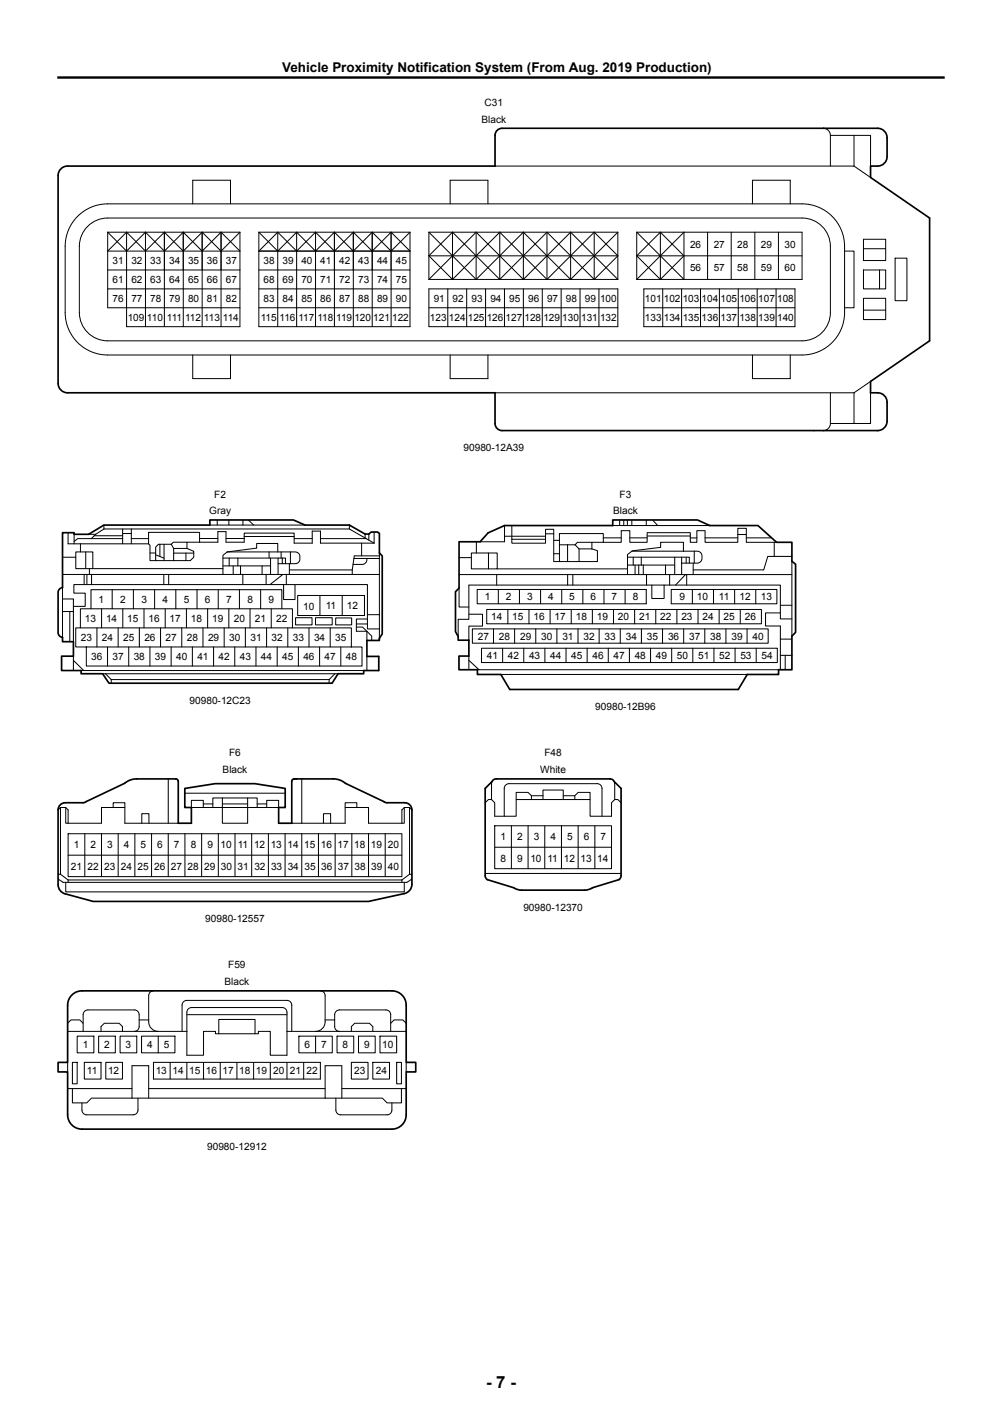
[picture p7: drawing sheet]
<svg xmlns="http://www.w3.org/2000/svg" width="210mm" height="297mm" viewBox="0 0 210 297" stroke-linecap="round" stroke-linejoin="round" font-family="sans-serif">
<g fill="none" stroke="#000" stroke-width=".21">
<path d="M103.7 34.8h75.3M172.6 26.9a1.48 1.48 0 0 1 1.4 1.5M174 28.4v6.4M174 28.4h8.5v6.4M179 28.4v6.4M179 34.8l3.4 2.4M16.3 45.3a8.9 8.9 0 0 1 6.3-2.6h145.5a8.9 8.9 0 0 1 8.9 8.9v13.9a8.9 8.9 0 0 1-8.9 8.9h-145.5a8.9 8.9 0 0 1-8.9-8.9v-13.9a8.9 8.9 0 0 1 2.6-6.3zM18.4 47.4a5.9 5.9 0 0 1 4.2-1.7h145.5a5.9 5.9 0 0 1 5.9 5.9v13.9a5.9 5.9 0 0 1-5.9 5.9h-145.5a5.9 5.9 0 0 1-6-5.9v-13.9a5.9 5.9 0 0 1 1.8-4.2zM22.6 48.7v15.8h27.7M22.6 56.6h27.7M22.6 48.7h27.7M26.5 48.7v19.8h23.8v-19.8"/>
<path d="M26.5 48.7l-3.9 3.9h27.7l-4-3.9M30.5 48.7v19.8M30.5 48.7l3.9 3.9 4-3.9M30.5 48.7l-4 3.9-3.9-3.9M34.4 48.7v19.8M34.4 48.7l-3.9 3.9-4-3.9M38.4 48.7v19.8M40.4 42.7v-4.9h7.9v4.9M42.4 48.7v19.8M42.4 48.7l-4 3.9-4-3.9M46.3 48.7v19.8M46.3 48.7l-3.9 3.9-4-3.9"/>
<path d="M50.3 48.7l-4 3.9-3.9-3.9M54.2 48.7v19.8h31.7v-19.8M54.2 56.6h31.7M54.2 48.7h31.7M58.2 48.7l-4 3.9h31.7l-3.9-3.9M58.2 48.7v19.8M62.2 48.7v19.8M62.2 48.7l-4 3.9-4-3.9M66.1 48.7v19.8M66.1 48.7l-3.9 3.9-4-3.9M70.1 48.7v19.8M70.1 48.7l-4 3.9-3.9-3.9"/>
<path d="M74 48.7v19.8M74 48.7l-3.9 3.9-4-3.9M78 48.7v19.8M78 48.7l-4 3.9-3.9-3.9M82 48.7v19.8M82 48.7l-4 3.9-4-3.9M85.9 48.7l-3.9 3.9-4-3.9M89.9 48.7h39.6M89.9 58.6h39.6M89.9 53.6h39.6M89.9 48.7v9.9M89.9 48.7l9.9 9.9"/>
<path d="M89.9 53.6l4.9 5M94.3 42.7v-4.9h8v4.9M94.8 48.7v9.9M94.8 48.7l-4.9 4.9M94.8 48.7l9.9 9.9M99.8 48.7v9.9M99.8 48.7l-9.9 9.9M99.8 48.7l9.9 9.9M104.7 48.7v9.9M104.7 48.7l-9.9 9.9M104.7 48.7l9.9 9.9M109.7 48.7v9.9"/>
<path d="M109.7 48.7l-9.9 9.9M109.7 48.7l9.9 9.9M114.6 48.7v9.9M114.6 48.7l-9.9 9.9M114.6 48.7l9.9 9.9M119.6 48.7v9.9M119.6 48.7l-9.9 9.9M119.6 48.7l9.9 9.9M124.5 48.7v9.9M124.5 48.7l-9.9 9.9M124.5 48.7l5 4.9M129.5 48.7v9.9"/>
<path d="M129.5 48.7l-9.9 9.9M129.5 53.6l-5 5M133.4 48.7h34.7v9.9h-34.7M133.4 53.6h34.7M133.4 48.7l9.9 9.9v-9.9l-9.9 9.9M133.4 48.7v9.9M133.4 53.6l5 5M138.4 48.7v9.9M138.4 48.7l-5 4.9M138.4 48.7l4.9 4.9-4.9 5M148.3 48.7v9.9M153.2 48.7v9.9"/>
<path d="M157.7 42.7v-4.9h7.9v4.9M158.2 48.7v9.9M163.1 48.7v9.9M177 52.6h2v11.9h-2M181 56.6h4.6v3.9h-4.6zM181 52.1h4.6M181 50.2h4.6v4.4h-4.6zM184.3 56.6v3.9M187.6 54.1h2.5v8.9h-2.5zM22.6 60.5h27.7M40.4 74.4v5h7.9v-5M54.2 64.5h31.7"/>
<path d="M54.2 60.5h31.7M89.9 60.5h39.6v8h-39.6zM89.9 64.5h39.6M93.8 60.5v8M94.3 74.4v5h8v-5M97.8 60.5v8M101.8 60.5v8M105.7 60.5v8M109.7 60.5v8M113.6 60.5v8M117.6 60.5v8M121.6 60.5v8"/>
<path d="M125.5 60.5v8M134.9 60.5h31.7v8h-31.7zM134.9 64.5h31.7M138.9 60.5v8M142.9 60.5v8M146.8 60.5v8M150.8 60.5v8M154.7 60.5v8M157.7 74.4v5h7.9v-5M158.7 60.5v8M162.7 60.5v8M181 62.5h4.6v4.5h-4.6z"/>
<path d="M181 65h4.6M182.5 79.9l-3.5 2.4M103.7 82.3h75.3M174 88.8a1.48 1.48 0 0 1-1.4 1.4M174 82.3v6.5M179 82.3v6.5M182.5 82.3v6.5h-8.5M13.1 116.8h2.8M15.5 112v2M15.9 115.7h3.6v3.5h-3.6zM16.9 114v1.7M18 115.7v3.5"/>
<path d="M18.6 112h1.4M18.7 119.2v1.2M19.5 119.2h27.2M19.7 112.3h6M20 112l-.9 .9M21.8 110.9h51.4M21.8 110.1v.8M21.8 110.9l-1.8 1.1M25.7 112.9h-9.4l-.8 .6M25.7 110.9v3.1h-11.4v-2.3M25.7 114h5.4M25.7 111.8h1.8"/>
<path d="M27.5 110.9v3.1M27.5 112.9h3.6M31.1 114l.3 .3v3.2h8.5l.7-.7v-1.2l-1.4-.6M31.4 115.9h1.2M32.6 116.3l1.8 .7M33.5 114.1v2.5M34.4 114.1v3.4M35.9 114.1h-2.7l-.6 .6v2.8M35.9 114.1l.5 .9M36.4 115h2.8M36.4 115v2.5M36.4 115.9h4.2"/>
<path d="M39 115.9v1.6M39.2 113.6v1.4M41.8 113.6v-2h-10.7v2.4M41.8 112.9h3.9M44 110.1h19.9M45.5 109v1.1M46.7 117h13.1v1.1M46.7 118.6h10M47.4 112.9h3.8M47.6 115.7h14.2a1.25 1.25 0 0 1 1.1 1.2 1.25 1.25 0 0 1-1.1 1.2h-3.5M47.6 115.7l-.9 .7v4M47.6 115.7l6.2-.8v-1h4.4v1.8"/>
<path d="M48 109v1.1M48 117v1.6M48.9 118.6v1.8M49.9 117v1.6M50.4 118.6v1.8M50.9 109v1.1M51.2 112.4h10.4M52 109l1.2 1.1M54.9 118.6v1.8M56.4 115.7v1.3M56.7 117v3.4M58.3 117v3.4"/>
<path d="M58.9 115.7v1.3M59.2 117v1.1M60.6 118.1v2.3M60.6 119.5h13.2M60.9 115.7v2.4M61.6 112.9h3.8M67.2 112.9h9.5M73.2 110.1v.8M73.2 110.9l5.2 2.9M73.8 119.5v.9M74.2 117.1h5.3M75.8 113.8v2.7"/>
<path d="M76.5 111.9v.9M76.9 117.1a1.05 1.05 0 0 1-1 1.2h-1.9M77.3 111.9v1.3M78.4 113.8h-11.2v-2.5h-1.8v2.5h-3.8v-2.1h-10.4v1.9h-3.8v-2.2h-1.7v2.2h-9.4l-.4 .5M78.4 111.5v2.3M79.5 116.5h-5.2l-.5 3M79.5 115.9v17.9M96.2 116.9h2.6M98.8 115.9h5.4v3.3h-5.4zM99.8 113.6v2.3M102.4 115.9v3.3M104.2 119.2h27.3"/>
<path d="M105.7 110.2v3.4h-5.1M105.7 112.4h8.6M107.3 110.2v3.7h7v-3h1.8v6.8h9.1v-2.3l-1.2-.4M107.3 113h7M114.3 111.9h1.8M116.1 113.3h1.1M116.1 116.1h1.1M117.2 114.2h3.3M119 114.2v3.5M120.5 114.2l.9 .8M121.4 115v2.7M121.4 115h2.6"/>
<path d="M124 113.7v1.3M126.4 113.7v-1.9h-9.2v5.9M126.4 112.7h3.8M128.4 110.2h20.3M129.9 109v1.2M130.7 109v1.2M131.5 109v1.2M131.5 118.4h9.9M131.5 116.8h13v1.2M132 112.7h3.6M132.4 115.5h10.8M132.4 109v1.2"/>
<path d="M132.7 116.8v1.6M133.1 118.4v2M133.9 118.4v2M134.4 116.8v1.6M134.8 118.4v2M135.4 109v1.2M135.6 112.3h9.1M136.8 109l1 1.2M139.5 118.4v2M141.4 116.8v3.6M142.9 116.8v3.6M143.2 115.5h2.9a1.28 1.28 0 0 1 1 1.3 1.28 1.28 0 0 1-1 1.2h-3.2"/>
<path d="M143.2 115.5v-1.8h-4.7v1l-6 .8-1 .7v4.2M143.8 116.8v1.2M144.7 112.7h1.3M145.3 118v2.4M145.5 115.5v2.5M147.8 112.7h6.8M154.6 112h1.8M156.4 112.7h5.3M162.3 113.7v2.9M162.8 113.7h-6.4v-3h-1.8v3h-6.8v-2.5h-1.8v2.5h-1.3v-2.1h-9.1v2.1h-3.6v-2.5h-1.8v2.5h-9.2l-.5 .5M166 117.7v15.6M166 116.6h-5.1l-.8 2.8h-14.8"/>
<path d="M13.1 125.5h2.3v9M13.1 123.2v10.4M13.1 128.2h2.3M13.1 120.4h66.4M14.6 128.2v6.3M15.4 127.1h2.5v-2.8h-2.4v-1.8h61.5v9.3h2.5M15.4 137.5v3M15.4 138.4l2.1 2.1M17.6 120.4v2.1M18.1 135.6v4h57.8v-4h-60v-4h57.7v4M18.2 120.4v2.1M19.1 127.6v-4h40v4"/>
<path d="M19.2 120.4v2.1M20.3 131.6v4M21.3 127.6v4M22.5 135.6v4M23.5 123.6v4M24.8 131.6v4M25.7 127.6v4M27 135.6v4M28 123.6v4M29.2 131.6v4M30.2 127.6v4M31.4 135.6v4"/>
<path d="M32.4 123.6v4M33.6 131.6v4M34.3 120.4v2.1M34.6 127.6v4M35.4 120.4v2.1M35.9 135.6v4M36.8 123.6v4M38.1 131.6v4M39.1 127.6v4M40.3 135.6v4M41.3 123.6v4M42.5 131.6v4"/>
<path d="M43.5 127.6v4M44.8 135.6v4M45.7 123.6v4M47 131.6v4M48 127.6v4M49.2 135.6v4M50.2 123.6v4M50.9 120.4v2.1M51.4 131.6v4M52.4 127.6v4M53.6 135.6v4M54.6 123.6v4"/>
<path d="M55.8 120.4v2.1M55.9 131.6v4M56.8 127.6v4M58.1 135.6v4M59.3 120.4l-2.7 2.1M59.4 122.5v3.2h2.4v-3.2M60 120.4v2.1M60.3 131.6v4M61.3 131.6v-4h-44.5v4M62 129.5h3.4v1.5h-3.4zM62.4 124.8h14v4.2h-14zM62.5 135.6v4"/>
<path d="M64.8 131.6v4M66.1 129.5h3.5v1.5h-3.5zM67 135.6v4M67.1 124.8v4.2M69.2 131.6v4M70.4 129.5h3.3v1.5h-3.3zM71.4 135.6v4M71.7 124.8v4.2M74.7 131.4h1.3l1.9 1.9v.9M74.7 130.8h2.3M76.9 137.6v2.9M77 129.7h-2.3v2.6h2.2v1.9"/>
<path d="M77 128.8h2.5M96.2 123.3v3.9h2.1M96.2 120.4h69.8M98.3 128.7h2.8v2.5h-2.8v3M98.3 138.4l2.1 2M98.3 137.5v2.9M99 131.8h62v3h-62zM100 123.6h35.4v3h-35.4zM100.9 135.9h62v3h-62zM102 127.7h57.6v3h-57.6zM103.4 131.8v3M104.1 120.4v2.2"/>
<path d="M104.4 123.6v3M105.3 135.9v3M106.4 127.7v3M107.9 131.8v3M108.9 123.6v3M109.8 135.9v3M110.9 127.7v3M112.3 131.8v3M113.3 123.6v3M114.2 135.9v3M115.3 127.7v3M116.7 131.8v3"/>
<path d="M117.7 123.6v3M118.6 135.9v3M119 120.4v2.2M119.7 127.7v3M120.1 120.4v2.2M121.1 131.8v3M122.2 123.6v3M123.1 135.9v3M124.1 127.7v3M125.6 131.8v3M126.6 123.6v3M127.5 135.9v3"/>
<path d="M128.6 127.7v3M130 131.8v3M131 123.6v3M131.9 135.9v3M133 127.7v3M134.4 131.8v3M135.5 120.4v2.2M136.3 135.9v3M136.6 122.6v2.8h2.6v-2.8M137.4 127.7v3M138.9 131.8v3M140.3 120.4v2.2"/>
<path d="M140.7 123.6h22.1v3h-22.1zM140.8 135.9v3M141.9 127.7v3M143.3 131.8v3M143.7 120.4l-2.1 2.2M143.9 120.4v2.2M145.1 123.6v3M145.2 135.9v3M146.3 127.7v3M147.7 131.8v3M149.5 123.6v3M149.6 135.9v3"/>
<path d="M150.7 127.7v3M152.1 131.8v3M154 123.6v3M154.1 135.9v3M155.1 127.7v3M156.6 131.8v3M158.4 123.6v3M158.5 135.9v3M163.5 128.5h-3.1v2.7h3.1v9.2M163.5 126.9h2.5M163.5 134h2.5M163.5 137.4h2.5"/>
<path d="M164.6 137.4v3M166 129.7h-2.5v-7.1h-65.2v7.2h-2.3v3.6M17 140.5h59.2M21.5 141.2h49.3M22.1 141.2l1.2 1.2M23.3 142.4h45.7M23.3 142.4v.8M69 142.4v.8M70.2 141.2l-1.2 1.2M100.1 140.4h63.1M105 141.4h51.6M12.2 169.8l.5-.5h1.1l.5 .5v2.7"/>
<path d="M12.7 169.3v13.9M13.8 169.3v3.2h.5M14.3 174.7h69.9v9h-69.9zM14.3 172.5h7v-3.2h4.9v3.2h11.2M14.3 179.2h69.9M17.8 174.7v9M21.3 174.7v9M23.7 169.3v-1h2.5v1M24.8 174.7v9M28.3 174.7v9M29.7 172.5v-2h1.5v2M31.8 174.7v9"/>
<path d="M35.3 163.3v9.2M35.3 174.7v9M38.7 166.3h21.1M38.8 174.7v9M42.3 174.7v9M42.6 169.3v-1.5h-2.5v1.5h18.3v-1.5h-2.5v1.5M42.6 168.5h2M44.6 169.3v-2h9.3v2M45.8 174.7v9M46.6 167.3v5.2h5.3v-5.2M46.6 168.5h5.3M49.3 174.7v9"/>
<path d="M52.8 174.7v9M53.9 168.5h2M56.2 174.7v9M59.7 174.7v9M61.1 172.5h11.2v-3.2h4.9v3.2h7M63.2 163.3v9.2M63.2 174.7v9M66.7 174.7v9M67.8 172.5v-2h1.5v2M70.2 174.7v9M72.3 169.3v-1h2.5v1M73.7 174.7v9"/>
<path d="M77.2 174.7v9M80.7 174.7v9M84.7 169.3v3.2h-.5M85.8 169.3v13.9M86.3 169.8l-.5-.5h-1.1l-.5 .5v2.7M101.7 168.3l.6-.7h.7l.7 .7v2.8h4.5v-3.5h15.5v3.5h4.5v-2.8l.6-.7h.7l.7 .7M103.1 163.8l-.1 3.8M103.7 173.1h24.5v9h-24.5zM103.7 177.6h24.5M105.7 171.1v-5.8a1 1 0 0 1 1-1h18.5a1 1 0 0 1 1 1v5.8M107.2 173.1v9M110.7 173.1v9"/>
<path d="M111.4 167.6v-.8l-.7-.7h-2.5v1.5M111.4 166.8h2.4M113.8 167.6v-2h4.2v2M114.2 173.1v9M117.7 173.1v9M118 166.8h2.5M120.5 167.6v-.8l.7-.7h2.5v1.5M121.2 173.1v9M124.7 173.1v9M128.7 163.8l.1 3.8M12.2 184.2l1 .7h72.1l1-.7M12.2 183.2h.5"/>
<path d="M12.7 183.2l1.6 1.2M13.8 184.9v2h70.9v-2M14.3 184.4v.5M14.3 184.4h69.9M84.2 184.4v.5M85.8 183.2h.5M85.8 183.2l-1.6 1.2M101.7 183.1h28.5M14.2 214.5l.7-.7h1.8l.7 .7v1.7M14.2 216.2h25M16.2 217.2h3.5v3.5h-3.5zM17.4 214.5v-1.8a1 1 0 0 1 1-1h9.8a1 1 0 0 1 1 1v2.5a1 1 0 0 1-1 1"/>
<path d="M20.7 217.2h3.5v3.5h-3.5zM21.2 216.2v-1l.7-.7h3.1l.7 .7v1M25.2 217.2h3.5v3.5h-3.5zM29.2 213.8h2M29.7 217.2h7v3.5h-7zM32.2 207.7a1 1 0 0 0-1 1v5.5a2 2 0 0 0 2 2M33.2 217.2v3.5M38.2 216.2v-5.5a1 1 0 0 1 1-1h20.9a1 1 0 0 1 1 1v5.5M39.2 212.7h20.9M39.5 211.5l.7-.3h18.9a1 1 0 0 1 1 1v9h-3.5v-5h-2.5v.5h-8.9v-.5h-2.5v5h-3.5v-9zM45.9 216.7v-3h7.6v3M60.1 216.2h25"/>
<path d="M62.6 217.2h7v3.5h-7zM66.1 217.2v3.5M67.1 207.7a1 1 0 0 1 1 1v5.5a2 2 0 0 1-2 2M68.1 213.8h2M70.6 217.2h3.5v3.5h-3.5zM73.6 216.2v-1l.7-.7h3.1l.7 .7v1M75.1 217.2h3.5v3.5h-3.5zM79.6 217.2h3.5v3.5h-3.5zM81.9 214.5v-1.8a1 1 0 0 0-1-1h-9.8a1 1 0 0 0-1 1v2.5a1 1 0 0 0 1 1M85.1 214.5l-.7-.7h-1.8l-.7 .7v1.7M14.2 222.7v2M14.2 228.2h13.5"/>
<path d="M15.2 222.7h1v4.5h-1zM15.2 228.2v3h3l1-1h8.5M17.7 222.7h3.5v3.5h-3.5zM22.2 222.7h3.5v3.5h-3.5zM27.7 230.2v-6.8h3.5v6.8M27.7 230.2h40.4M28.9 230.2v2.5a1 1 0 0 1-1 1h-9.7a1 1 0 0 1-1-1v-1.5M31.2 228.2h36.9M32.2 222.7h34.9v3.5h-34.9zM35.7 222.7v3.5M39.2 222.7v3.5M42.7 222.7v3.5"/>
<path d="M46.2 222.7v3.5M49.7 222.7v3.5M53.2 222.7v3.5M56.6 222.7v3.5M60.1 222.7v3.5M63.6 222.7v3.5M68.1 230.2v-6.8h3.5v6.8M70.4 230.2v2.5a1 1 0 0 0 1 1h9.7a1 1 0 0 0 1-1v-1.5M71.6 228.2h13.5M73.6 222.7h3.5v3.5h-3.5zM78.1 222.7h3.5v3.5h-3.5zM83.1 222.7h1v4.5h-1z"/>
<path d="M84.1 228.2v3h-3l-1-1h-12M85.1 222.7v2"/>
</g>
<path d="M12.8 35.4l.8-.5 .6-.1h89.5v-6.4a1.48 1.48 0 0 1 1.5-1.5h78.7a1.98 1.98 0 0 1 2 2v1.9a3.6 3.6 0 0 1-.6 3.4 3.1 3.1 0 0 1-2.8 .6l-.1 2.4 12.4 8.5v25.7l-12.3 8.5v2.4a2.87 2.87 0 0 1 3.1 1l.3 1v2a3.6 3.6 0 0 1-.6 3.4l-.8 .5h-.6h-78.7a1.48 1.48 0 0 1-1.5-1.4v-6.5h-89.5a1.98 1.98 0 0 1-2-2v-43.5v-.5zM13.1 111.7h2.4v.3h3.1l3.2-1.9h22.2v-1.1h17.5l2.4 1.1h9.3l3.3 1.8h.8l.5-.4h1.3l.4 .3v4.1l.6 .6v16.4l-.6 .9v.4h-2.6v3.4h2.5v2.9h-3.2v.7h-5.4l-1.2 2h-46.8l-1.3-2h-4.5v-.7h-4.1v-3h2.5v-3h-2.3v-.9a1 1 0 0 1-.9-1v-8.4a1 1 0 0 1 .9-1zM96.2 113.6h4.4l1.7-1.9 3.4-1.5h22.7v-1.2h17.8l2.5 1.2h10.2l3.9 3.5h3.2v4l.7 .6v14.3l-.7 .7v7.1h-2.8v1h-6.6l-1.9 3.1h-47.9l-1.8-3.1h-4.9v-1h-3.9v-2.9h2.1v-3.3h-2.3v-.8l-.5-1v-8.4l.7-.7zM12.8 168.5l.9-.2 3.9-.1 8.5-4 .8-.5 .8-.3 1-.1h8.2l.4 .2 .1 9h2.7v-3.2h-1.4v-4l6.4-1h8.3l6.4 1v4h-1.4v3.2h2.7v-8.7l.1-.3 .4-.2 9.2 .1 10.1 4.8 3.9 .1a1.5 1.5 0 0 1 1.5 1.5v15.5a1.98 1.98 0 0 1-1.5 2l-7.6 1.6h-57.7l-5.8-1.6a1.97 1.97 0 0 1-1.5-1.9v-15.6l.1-.5zM103.3 163.6l.7-.3h23.8a.98 .98 0 0 1 .9 .5l1.5 1.5v18.2l-.3 .7-7 2.4h-13.6l-1-.2-.6-.3-5.6-1.7-.4-.6v-18.5zM14.8 208.8a2.99 2.99 0 0 1 2.4-1.1h64.9a3 3 0 0 1 3 3v12h2v2h-2v9a3 3 0 0 1-3 3h-64.9a3 3 0 0 1-3-3v-9h-2v-2h2v-12l.1-.7z" fill="none" stroke="#000" stroke-width=".35"/>
<path d="M12 16.3h186" fill="none" stroke="#000" stroke-width=".5"/>
<text font-size="3.5" x="101.9" y="290.9">- 7 -</text>
<text font-size="2.8" x="59.1" y="15.1">Vehicle Proximity Notification System (From Aug. 2019 Production)</text>
<g font-size="2.1">
<text x="101.6" y="22.2">C31</text>
<text x="100.9" y="25.7">Black</text>
<text x="144.6" y="51.9">26</text>
<text x="149.6" y="51.9">27</text>
<text x="154.5" y="51.9">28</text>
<text x="159.5" y="51.9">29</text>
<text x="164.4" y="51.9">30</text>
<text x="23.6" y="55.3">31</text>
<text x="23.6" y="59.3">61</text>
<text x="27.5" y="55.3">32</text>
<text x="27.5" y="59.3">62</text>
<text x="31.5" y="55.3">33</text>
<text x="31.5" y="59.3">63</text>
<text x="35.5" y="55.3">34</text>
<text x="35.5" y="59.3">64</text>
<text x="39.4" y="55.3">35</text>
<text x="39.4" y="59.3">65</text>
<text x="43.4" y="55.3">36</text>
<text x="43.4" y="59.3">66</text>
<text x="47.3" y="59.3">67</text>
<text x="47.3" y="55.3">37</text>
<text x="55.3" y="59.3">68</text>
<text x="55.3" y="55.3">38</text>
<text x="59.2" y="59.3">69</text>
<text x="59.2" y="55.3">39</text>
<text x="63.2" y="59.3">70</text>
<text x="63.2" y="55.3">40</text>
<text x="67.1" y="59.3">71</text>
<text x="67.1" y="55.3">41</text>
<text x="71.1" y="59.3">72</text>
<text x="71.1" y="55.3">42</text>
<text x="75.1" y="59.3">73</text>
<text x="75.1" y="55.3">43</text>
<text x="79" y="59.3">74</text>
<text x="79" y="55.3">44</text>
<text x="83" y="59.3">75</text>
<text x="83" y="55.3">45</text>
<text x="144.6" y="56.9">56</text>
<text x="149.6" y="56.9">57</text>
<text x="154.5" y="56.9">58</text>
<text x="159.5" y="56.9">59</text>
<text x="164.4" y="56.9">60</text>
<text x="23.6" y="63.2">76</text>
<text x="27.5" y="63.2">77</text>
<text x="31.5" y="63.2">78</text>
<text x="35.5" y="63.2">79</text>
<text x="39.4" y="63.2">80</text>
<text x="43.4" y="63.2">81</text>
<text x="47.3" y="63.2">82</text>
<text x="55.3" y="63.2">83</text>
<text x="59.2" y="63.2">84</text>
<text x="63.2" y="63.2">85</text>
<text x="67.1" y="63.2">86</text>
<text x="71.1" y="63.2">87</text>
<text x="75.1" y="63.2">88</text>
<text x="79" y="63.2">89</text>
<text x="83" y="63.2">90</text>
<text x="90.9" y="63.2">91</text>
<text x="94.9" y="63.2">92</text>
<text x="98.8" y="63.2">93</text>
<text x="102.8" y="63.2">94</text>
<text x="106.7" y="63.2">95</text>
<text x="110.7" y="63.2">96</text>
<text x="114.7" y="63.2">97</text>
<text x="118.6" y="63.2">98</text>
<text x="122.6" y="63.2">99</text>
<text x="125.8" y="63.2">100</text>
<text x="135.2" y="63.2">101</text>
<text x="139.1" y="63.2">102</text>
<text x="143.1" y="63.2">103</text>
<text x="147" y="63.2">104</text>
<text x="151" y="63.2">105</text>
<text x="155" y="63.2">106</text>
<text x="158.9" y="63.2">107</text>
<text x="162.9" y="63.2">108</text>
<text x="26.8" y="67.2">109</text>
<text x="30.8" y="67.2">110</text>
<text x="35" y="67.2">111</text>
<text x="38.8" y="67.2">112</text>
<text x="42.8" y="67.2">113</text>
<text x="46.7" y="67.2">114</text>
<text x="54.6" y="67.2">115</text>
<text x="58.6" y="67.2">116</text>
<text x="62.6" y="67.2">117</text>
<text x="66.5" y="67.2">118</text>
<text x="70.5" y="67.2">119</text>
<text x="74.3" y="67.2">120</text>
<text x="78.2" y="67.2">121</text>
<text x="82.2" y="67.2">122</text>
<text x="90.1" y="67.2">123</text>
<text x="94.1" y="67.2">124</text>
<text x="98" y="67.2">125</text>
<text x="102" y="67.2">126</text>
<text x="106" y="67.2">127</text>
<text x="109.9" y="67.2">128</text>
<text x="113.9" y="67.2">129</text>
<text x="117.8" y="67.2">130</text>
<text x="121.8" y="67.2">131</text>
<text x="125.8" y="67.2">132</text>
<text x="135.2" y="67.2">133</text>
<text x="139.1" y="67.2">134</text>
<text x="143.1" y="67.2">135</text>
<text x="147" y="67.2">136</text>
<text x="151" y="67.2">137</text>
<text x="155" y="67.2">138</text>
<text x="158.9" y="67.2">139</text>
<text x="162.9" y="67.2">140</text>
<text x="97.1" y="94.6">90980-12A39</text>
<text x="43.8" y="107.8">Gray</text>
<text x="44.9" y="104.3">F2</text>
<text x="128.5" y="107.8">Black</text>
<text x="129.9" y="104.3">F3</text>
<text x="101.6" y="125.8">1</text>
<text x="106" y="125.8">2</text>
<text x="110.5" y="125.8">3</text>
<text x="114.9" y="125.8">4</text>
<text x="119.3" y="125.8">5</text>
<text x="123.7" y="125.8">6</text>
<text x="128.2" y="125.8">7</text>
<text x="132.6" y="125.8">8</text>
<text x="142.4" y="125.8">9</text>
<text x="146.1" y="125.8">10</text>
<text x="150.7" y="125.8">11</text>
<text x="155" y="125.8">12</text>
<text x="159.4" y="125.8">13</text>
<text x="17.8" y="130.3">13</text>
<text x="20.6" y="126.4">1</text>
<text x="22.2" y="130.3">14</text>
<text x="25.2" y="126.4">2</text>
<text x="26.7" y="130.3">15</text>
<text x="29.6" y="126.4">3</text>
<text x="31.1" y="130.3">16</text>
<text x="34.1" y="126.4">4</text>
<text x="35.6" y="130.3">17</text>
<text x="38.5" y="126.4">5</text>
<text x="40" y="130.3">18</text>
<text x="43" y="126.4">6</text>
<text x="44.4" y="130.3">19</text>
<text x="47.4" y="126.4">7</text>
<text x="49" y="130.3">20</text>
<text x="51.8" y="126.4">8</text>
<text x="53.4" y="130.3">21</text>
<text x="56.3" y="126.4">9</text>
<text x="57.9" y="130.3">22</text>
<text x="63.5" y="127.8">10</text>
<text x="68.3" y="127.7">11</text>
<text x="72.7" y="127.6">12</text>
<text x="102.9" y="130">14</text>
<text x="107.4" y="130">15</text>
<text x="111.8" y="130">16</text>
<text x="116.2" y="130">17</text>
<text x="120.7" y="130">18</text>
<text x="125.1" y="130">19</text>
<text x="129.5" y="130">20</text>
<text x="133.9" y="130">21</text>
<text x="138.4" y="130">22</text>
<text x="142.8" y="130">23</text>
<text x="147.2" y="130">24</text>
<text x="151.7" y="130">25</text>
<text x="156.1" y="130">26</text>
<text x="16.9" y="134.4">23</text>
<text x="21.4" y="134.4">24</text>
<text x="25.8" y="134.4">25</text>
<text x="30.3" y="134.4">26</text>
<text x="34.7" y="134.4">27</text>
<text x="39.1" y="134.4">28</text>
<text x="43.6" y="134.4">29</text>
<text x="48" y="134.4">30</text>
<text x="52.5" y="134.4">31</text>
<text x="56.9" y="134.4">32</text>
<text x="61.4" y="134.4">33</text>
<text x="65.8" y="134.4">34</text>
<text x="70.3" y="134.4">35</text>
<text x="100.1" y="134.1">27</text>
<text x="104.6" y="134.1">28</text>
<text x="109" y="134.1">29</text>
<text x="113.4" y="134.1">30</text>
<text x="117.9" y="134.1">31</text>
<text x="122.3" y="134.1">32</text>
<text x="126.7" y="134.1">33</text>
<text x="131.1" y="134.1">34</text>
<text x="135.6" y="134.1">35</text>
<text x="140" y="134.1">36</text>
<text x="144.4" y="134.1">37</text>
<text x="148.9" y="134.1">38</text>
<text x="153.3" y="134.1">39</text>
<text x="157.7" y="134.1">40</text>
<text x="19.1" y="138.4">36</text>
<text x="23.6" y="138.4">37</text>
<text x="28" y="138.4">38</text>
<text x="32.5" y="138.4">39</text>
<text x="36.9" y="138.4">40</text>
<text x="41.4" y="138.4">41</text>
<text x="45.8" y="138.4">42</text>
<text x="50.2" y="138.4">43</text>
<text x="54.7" y="138.4">44</text>
<text x="59.1" y="138.4">45</text>
<text x="63.6" y="138.4">46</text>
<text x="68" y="138.4">47</text>
<text x="72.5" y="138.4">48</text>
<text x="102" y="138.1">41</text>
<text x="106.4" y="138.1">42</text>
<text x="110.9" y="138.1">43</text>
<text x="115.3" y="138.1">44</text>
<text x="119.7" y="138.1">45</text>
<text x="124.2" y="138.1">46</text>
<text x="128.6" y="138.1">47</text>
<text x="133" y="138.1">48</text>
<text x="137.4" y="138.1">49</text>
<text x="141.9" y="138.1">50</text>
<text x="146.3" y="138.1">51</text>
<text x="150.7" y="138.1">52</text>
<text x="155.2" y="138.1">53</text>
<text x="159.6" y="138.1">54</text>
<text x="39.7" y="147.6">90980-12C23</text>
<text x="124.7" y="148.9">90980-12B96</text>
<text x="48" y="158.6">F6</text>
<text x="114.1" y="158.6">F48</text>
<text x="46.7" y="162.1">Black</text>
<text x="113.2" y="162.1">White</text>
<text x="15.5" y="177.8">1</text>
<text x="19" y="177.8">2</text>
<text x="22.5" y="177.8">3</text>
<text x="26" y="177.8">4</text>
<text x="29.5" y="177.8">5</text>
<text x="33" y="177.8">6</text>
<text x="36.5" y="177.8">7</text>
<text x="40" y="177.8">8</text>
<text x="43.5" y="177.8">9</text>
<text x="46.2" y="177.8">10</text>
<text x="49.8" y="177.8">11</text>
<text x="53.2" y="177.8">12</text>
<text x="56.7" y="177.8">13</text>
<text x="60.2" y="177.8">14</text>
<text x="63.7" y="177.8">15</text>
<text x="67.2" y="177.8">16</text>
<text x="70.7" y="177.8">17</text>
<text x="74.2" y="177.8">18</text>
<text x="77.7" y="177.8">19</text>
<text x="81.3" y="177.8">20</text>
<text x="104.9" y="176.1">1</text>
<text x="108.4" y="176.1">2</text>
<text x="111.9" y="176.1">3</text>
<text x="115.4" y="176.1">4</text>
<text x="118.9" y="176.1">5</text>
<text x="122.4" y="176.1">6</text>
<text x="125.9" y="176.1">7</text>
<text x="14.8" y="182.3">21</text>
<text x="18.3" y="182.3">22</text>
<text x="21.8" y="182.3">23</text>
<text x="25.3" y="182.3">24</text>
<text x="28.8" y="182.3">25</text>
<text x="32.3" y="182.3">26</text>
<text x="35.8" y="182.3">27</text>
<text x="39.3" y="182.3">28</text>
<text x="42.8" y="182.3">29</text>
<text x="46.3" y="182.3">30</text>
<text x="49.8" y="182.3">31</text>
<text x="53.3" y="182.3">32</text>
<text x="56.8" y="182.3">33</text>
<text x="60.3" y="182.3">34</text>
<text x="63.8" y="182.3">35</text>
<text x="67.3" y="182.3">36</text>
<text x="70.8" y="182.3">37</text>
<text x="74.3" y="182.3">38</text>
<text x="77.8" y="182.3">39</text>
<text x="81.3" y="182.3">40</text>
<text x="104.9" y="180.6">8</text>
<text x="108.4" y="180.6">9</text>
<text x="111.2" y="180.6">10</text>
<text x="114.7" y="180.6">11</text>
<text x="118.2" y="180.6">12</text>
<text x="121.7" y="180.6">13</text>
<text x="125.1" y="180.6">14</text>
<text x="109.7" y="190.9">90980-12370</text>
<text x="43" y="193.3">90980-12557</text>
<text x="47.8" y="203">F59</text>
<text x="47.1" y="206.5">Black</text>
<text x="17.3" y="219.6">1</text>
<text x="21.8" y="219.6">2</text>
<text x="26.3" y="219.6">3</text>
<text x="30.8" y="219.6">4</text>
<text x="34.3" y="219.6">5</text>
<text x="63.8" y="219.6">6</text>
<text x="67.3" y="219.6">7</text>
<text x="71.8" y="219.6">8</text>
<text x="76.3" y="219.6">9</text>
<text x="80.1" y="219.6">10</text>
<text x="18.2" y="225.1">11</text>
<text x="22.6" y="225.1">12</text>
<text x="32.6" y="225.1">13</text>
<text x="36.1" y="225.1">14</text>
<text x="39.6" y="225.1">15</text>
<text x="43.1" y="225.1">16</text>
<text x="46.6" y="225.1">17</text>
<text x="50.1" y="225.1">18</text>
<text x="53.6" y="225.1">19</text>
<text x="57.3" y="225.1">20</text>
<text x="60.8" y="225.1">21</text>
<text x="64.3" y="225.1">22</text>
<text x="74.2" y="225.1">23</text>
<text x="78.7" y="225.1">24</text>
<text x="43.4" y="241">90980-12912</text>
</g>
</svg>
